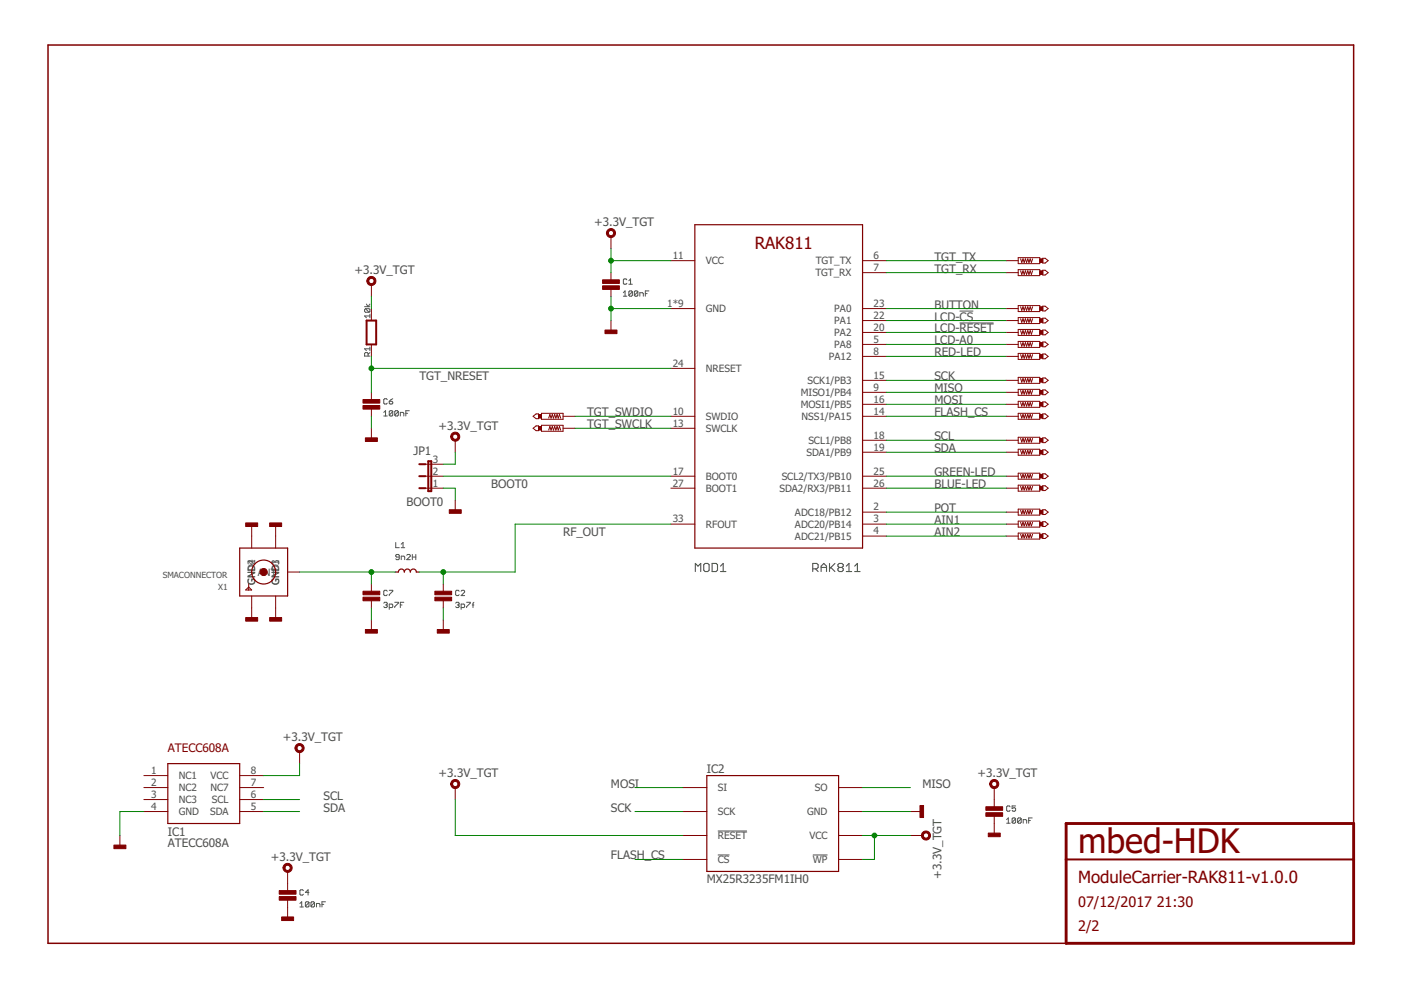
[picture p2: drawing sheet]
<svg xmlns="http://www.w3.org/2000/svg" width="297mm" height="210mm" viewBox="0 0 297 210" stroke-linecap="round" stroke-linejoin="round" font-family="sans-serif">
<g fill="none" stroke="#505050" stroke-width=".21">
<path d="M132.9 59.3l-.2-.2h-.4l-.1 .2v.8l.1 .2h.4l.2-.2M133.3 59.5l.4-.4v1.2M77.3 65h1.1M77.5 65.4h.7l.2 .2v.4l-.2 .2M77.5 65.4l-.2 .2v.4l.2 .2h.7M77.5 65.4l.7 .8M77.7 64.5l.3 .5 .4-.5M78 75.5v-.6l-.1-.1-.6 .1v.6h1.1M78.4 67h-1.1l.4 .4M78.4 66.6v.8M78.4 73.6v.7M78.4 74.8l-.4 .3"/>
<path d="M78.4 74h-1.1l.4 .3M132.2 62.1l.3-.4v1.1M132.2 62.8h.7M133.3 60.3h.8M134.1 61.9v.7l-.2 .2h-.4l-.2-.2M134.1 61.9l-.2-.2h-.4l-.2 .2v.7M134.1 61.9l-.8 .7M135.2 61.9v.7l-.2 .2h-.3l-.2-.2M135.2 61.9l-.2-.2h-.3l-.2 .2v.7M135.2 61.9l-.7 .7M135.7 62.8v-.7h.5l.2 .2v.5M136.8 62.3h.4"/>
<path d="M137.6 61.7h-.8v1.1M203.5 66h2.9M203.5 68.5h7.2M81.4 87.4l.3-.3v1.1M81.4 88.2h.7M82.1 84.7l-.2-.2h-.3l-.2 .2v.8l.2 .2h.3l.2-.2M82.5 85.1h.6l.2 .4-.2 .2h-.4l-.2-.2zM83.3 87.3v.7l-.2 .2h-.4l-.2-.2M83.3 87.3l-.2-.2h-.4l-.2 .2v.7M83.3 87.3l-.8 .7M83.3 84.5l-.8 .6M84.5 87.3v.7l-.2 .2h-.4l-.2-.2"/>
<path d="M84.5 87.3l-.2-.2h-.4l-.2 .2v.7M84.5 87.3l-.8 .7M84.9 88.2v-.8h.5l.2 .2v.6M86 87.6h.4M86.8 87.1h-.8v1.1M83.9 115v1.1h.7M84.6 118.1h-.5l-.2-.2 .2-.3 .5 .1v.8l-.1 .2-.6-.2M85.1 118.7v-.8h.5l.2 .2v.6M85.1 116.1h.7M85.1 115.4l.3-.4v1.1M86.2 117.7l.2-.1h.4l.2 .1v.2l-.8 .8h.8M87.4 118.1h.8"/>
<path d="M87.4 117.6v1.1M88.2 117.6v1.1M81.4 127.9l.2-.2h.3l.2 .2-.2 .4M81.7 128.3h.2M81.9 128.3l.2 .2-.2 .3h-.3l-.2-.2M82.1 125.3l-.2-.1h-.3l-.2 .1v.8l.2 .2h.3l.2-.2M82.5 125.2h.8l-.8 1.1M82.5 128.8h.6l.2-.2-.2-.5h-.6v1.1M83.7 127.7h.8v.2l-.8 .7v.2M84.9 128.3h.3M85.6 127.7h-.7v1.1M96.6 127.9l.2-.2h.4l.1 .2-.1 .4"/>
<path d="M97 128.3h.2M97.2 128.3l.1 .2-.1 .3h-.4l-.2-.2M97.3 125.3l-.1-.1h-.4l-.2 .1v.8l.2 .2h.4l.1-.2M97.8 128.8h.5l.2-.2-.2-.5h-.5v1.1M97.8 125.3l.2-.1h.3l.2 .1v.2l-.7 .8h.7M98.9 127.7h.8v.2l-.8 .7v.2M100.1 128.3h.4M100.5 127.7l-.2 .2v.9M152.2 176.2h6.2M213.4 173.8l.4-.4v1.1M213.4 174.5h.8M214.2 171.1l-.2-.2h-.4l-.2 .2v.7l.2 .2h.4l.2-.2"/>
<path d="M215.3 173.6v.7l-.2 .2h-.3l-.2-.2M215.3 170.9h-.7v.5l.4-.1 .3 .1v.4l-.2 .2h-.3l-.2-.2M215.3 173.6l-.2-.2h-.3l-.2 .2v.7M215.3 173.6l-.7 .7M216.5 173.6v.7l-.2 .2h-.4l-.1-.2M216.5 173.6l-.2-.2h-.4l-.1 .2v.7M216.5 173.6l-.7 .7M216.9 174.5v-.7h.6l.2 .2v.5M218.1 174h.4M218.8 173.4h-.7v1.1M63.6 191.6l.4-.4v1.1M63.6 192.3h.7"/>
<path d="M64.3 188.8l-.1-.1h-.4l-.2 .1v.8l.2 .2h.4l.1-.2M65.5 191.4v.7l-.2 .2h-.4l-.2-.2M65.5 191.4l-.2-.2h-.4l-.2 .2v.7M65.5 191.4l-.8 .7M65.5 189.2h-.8l.6-.5v1.1M66.7 191.4v.7l-.2 .2h-.4l-.2-.2M66.7 191.4l-.2-.2h-.4l-.2 .2v.7M66.7 191.4l-.8 .7M67.1 192.3v-.7h.5l.2 .1v.6M68.3 191.7h.3M69 191.2h-.7v1.1M152.2 181.3h2.5"/>
<path d="M172.3 181.3h3.2"/>
</g>
<g fill="none" stroke="#505050" stroke-width=".23">
<path d="M149.2 119.7l.3-.2h.6l.2 .2v1.2l-.2 .3h-.6l-.3-.3zM151 119.5h.8l.3 .2v1.2l-.3 .3h-.8zM175.9 119.5v1.7M177 119.5l-1.1 1.1M147.4 121.2v-1.7l.6 .5 .6-.5v1.7M152.8 121.2h1.1M152.8 120l.5-.5v1.7M172.3 120.6h.9l.3-.3v-.6l-.3-.2h-.9v1.7M172.9 120.6l.6 .6M174.1 121.2v-1.2l.6-.5 .5 .5v1.2M174.1 120.3h1.1M176.1 120.3l.9 .9"/>
<path d="M177.9 120.3l-.2-.3v-.3l.2-.2h.6l.3 .2v.3l-.3 .3M177.9 120.3h.6M177.9 120.3l-.2 .3v.3l.2 .3h.6l.3-.3v-.3l-.3-.3M179.4 121.2h1.2M179.4 120l.6-.5v1.7M181.2 121.2h1.2M181.2 120l.6-.5v1.7"/>
</g>
<path d="M287 174.6v-165.1h-276.8v190.5h215.8" fill="none" stroke="#800000" stroke-width=".32"/>
<path d="M226 174.6h61v25.4h-61z" fill="none" stroke="#800000" stroke-width=".61"/>
<path d="M77.7 68h2.1v5h-2.1zM88.9 98.4h1.3M90.8 97.8h.6v6.3h-.6zM88.9 101h1.3M88.9 103.5h1.3M226 182.2h61" fill="none" stroke="#800000" stroke-width=".42"/>
<g fill="none" stroke="#800000" stroke-width=".21">
<path d="M129.5 50.2v2.5M129.5 57.8v1.5M142.2 55.3h5.1M182.9 55.3h5M182.9 57.8h5M213.3 55.3h2.6M213.3 57.8h2.6M215.9 54.6h4.6v1.3h-4.6zM215.9 57.2h4.6v1.2h-4.6zM216.4 54.9l.2 .7 .3-.7 .2 .7 .3-.7 .3 .7 .2-.7 .3 .7 .2-.7 .3 .7 .2-.7M216.4 57.4l.2 .8 .3-.8 .2 .8 .3-.8 .3 .8 .2-.8 .3 .8 .2-.8 .3 .8 .2-.8M221.1 54.8h.5l.6 .5-.6 .5h-.5z"/>
<path d="M221.1 57.3h.5l.6 .5-.6 .5h-.5zM78.7 60.3v2.6M78.7 65.4v2.6M78.7 73v2.6M129.5 61.4v1.5M129.5 68v2.5M142.2 65.4h5.1M142.2 78.1h5.1M182.9 65.4h5M182.9 75.6h5M182.9 68h5M182.9 73h5"/>
<path d="M182.9 70.5h5M213.3 65.4h2.6M213.3 75.6h2.6M213.3 68h2.6M213.3 73h2.6M213.3 70.5h2.6M215.9 64.8h4.6v1.3h-4.6zM215.9 67.3h4.6v1.3h-4.6zM215.9 69.8h4.6v1.3h-4.6zM215.9 72.4h4.6v1.3h-4.6zM215.9 74.9h4.6v1.3h-4.6zM216.4 65l.2 .8 .3-.8 .2 .8 .3-.8 .3 .8 .2-.8 .3 .8 .2-.8 .3 .8 .2-.8"/>
<path d="M216.4 67.6l.2 .7 .3-.7 .2 .7 .3-.7 .3 .7 .2-.7 .3 .7 .2-.7 .3 .7 .2-.7M216.4 70.1l.2 .8 .3-.8 .2 .8 .3-.8 .3 .8 .2-.8 .3 .8 .2-.8 .3 .8 .2-.8M216.4 72.6l.2 .8 .3-.8 .2 .8 .3-.8 .3 .8 .2-.8 .3 .8 .2-.8 .3 .8 .2-.8M216.4 75.2l.2 .7 .3-.7 .2 .7 .3-.7 .3 .7 .2-.7 .3 .7 .2-.7 .3 .7 .2-.7M221.1 64.9h.5l.6 .5-.6 .5h-.5zM221.1 67.5h.5l.6 .5-.6 .5h-.5zM221.1 70h.5l.6 .5-.6 .5h-.5zM221.1 72.5h.5l.6 .5-.6 .5h-.5zM221.1 75.1h.5l.6 .5-.6 .5h-.5zM78.7 83.2v1.5M78.7 86.7v1.6M78.7 90.8v2.5"/>
<path d="M90.2 98.4h3.8M96.5 93.3v2.6M113 88.3l.7-.5h.5v1h-.5zM113 90.8l.7-.5h.5v1h-.5zM114.8 87.6h4.6v1.3h-4.6zM114.8 90.2h4.6v1.2h-4.6zM116.3 88.6l.3-.7 .2 .7 .3-.7 .2 .7 .3-.7 .3 .7 .2-.7 .3 .7 .2-.7 .3 .7M116.3 91.2l.3-.8 .2 .8 .3-.8 .2 .8 .3-.8 .3 .8 .2-.8 .3 .8 .2-.8 .3 .8M119.4 88.3h2.5M119.4 90.8h2.5M142.2 88.3h5.1M142.2 90.8h5.1"/>
<path d="M182.9 88.3h5M182.9 83.2h5M182.9 80.6h5M182.9 85.7h5M182.9 93.3h5M182.9 95.9h5M213.3 88.3h2.6M213.3 83.2h2.6M213.3 80.6h2.6M213.3 85.7h2.6M213.3 93.3h2.6M213.3 95.9h2.6"/>
<path d="M215.9 87.6h4.6v1.3h-4.6zM215.9 80h4.6v1.3h-4.6zM215.9 82.5h4.6v1.3h-4.6zM215.9 85.1h4.6v1.3h-4.6zM215.9 92.7h4.6v1.3h-4.6zM215.9 95.2h4.6v1.3h-4.6zM216.4 95.5l.2 .8 .3-.8 .2 .8 .3-.8 .3 .8 .2-.8 .3 .8 .2-.8 .3 .8 .2-.8M216.4 93l.2 .7 .3-.7 .2 .7 .3-.7 .3 .7 .2-.7 .3 .7 .2-.7 .3 .7 .2-.7M216.4 87.9l.2 .7 .3-.7 .2 .7 .3-.7 .3 .7 .2-.7 .3 .7 .2-.7 .3 .7 .2-.7M216.4 85.3l.2 .8 .3-.8 .2 .8 .3-.8 .3 .8 .2-.8 .3 .8 .2-.8 .3 .8 .2-.8M216.4 82.8l.2 .8 .3-.8 .2 .8 .3-.8 .3 .8 .2-.8 .3 .8 .2-.8 .3 .8 .2-.8M216.4 80.3l.2 .7 .3-.7 .2 .7 .3-.7 .3 .7 .2-.7 .3 .7 .2-.7 .3 .7 .2-.7"/>
<path d="M221.1 87.8h.5l.6 .5-.6 .5h-.5zM221.1 80.1h.5l.6 .5-.6 .6h-.5zM221.1 82.7h.5l.6 .5-.6 .5h-.5zM221.1 85.2h.5l.6 .5-.6 .5h-.5zM221.1 92.8h.5l.6 .5-.6 .6h-.5zM221.1 95.4h.5l.6 .5-.6 .5h-.5zM53.4 111.1v5.1M58.4 111.1v5.1M90.2 101h3.8M90.2 103.5h3.8M96.5 106v2.6M142.2 111.1h5.1"/>
<path d="M142.2 101h5.1M142.2 103.5h5.1M182.9 111.1h5M182.9 108.6h5M182.9 113.7h5M182.9 101h5M182.9 103.5h5M213.3 111.1h2.6M213.3 108.6h2.6M213.3 113.7h2.6M213.3 101h2.6M213.3 103.5h2.6"/>
<path d="M215.9 100.3h4.6v1.3h-4.6zM215.9 102.9h4.6v1.2h-4.6zM215.9 107.9h4.6v1.3h-4.6zM215.9 110.5h4.6v1.3h-4.6zM215.9 113h4.6v1.3h-4.6zM216.4 113.3l.2 .7 .3-.7 .2 .7 .3-.7 .3 .7 .2-.7 .3 .7 .2-.7 .3 .7 .2-.7M216.4 110.7l.2 .8 .3-.8 .2 .8 .3-.8 .3 .8 .2-.8 .3 .8 .2-.8 .3 .8 .2-.8M216.4 108.2l.2 .8 .3-.8 .2 .8 .3-.8 .3 .8 .2-.8 .3 .8 .2-.8 .3 .8 .2-.8M216.4 103.1l.2 .8 .3-.8 .2 .8 .3-.8 .3 .8 .2-.8 .3 .8 .2-.8 .3 .8 .2-.8M216.4 100.6l.2 .7 .3-.7 .2 .7 .3-.7 .3 .7 .2-.7 .3 .7 .2-.7 .3 .7 .2-.7M221.1 100.5h.5l.6 .5-.6 .5h-.5zM221.1 103h.5l.6 .5-.6 .5h-.5z"/>
<path d="M221.1 108.1h.5l.6 .5-.6 .5h-.5zM221.1 110.6h.5l.6 .5-.6 .5h-.5zM221.1 113.2h.5l.6 .5-.6 .5h-.5zM52.7 124.5l.7 .6h-1.3zM52.7 123.8v1.3M53.4 126.4v5M58.4 126.4v5M61 121.3h2.5M78.7 123.8v1.5M78.7 127.4v1.5M78.7 131.4v2.6M94 123.8v1.5"/>
<path d="M94 127.4v1.5M94 131.4v2.6M63.5 159.4v2.5M25.4 177.1v2.6M30.5 164.4h5.1M30.5 172.1h5.1M30.5 169.5h5.1M30.5 167h5.1M50.8 164.4h5.1M50.8 172.1h5.1M50.8 169.5h5.1M50.8 167h5.1"/>
<path d="M96.5 167v2.5M144.8 172.1h5.1M144.8 167h5.1M144.8 177.1h5.1M177.8 172.1h5.1M177.8 167h5.1M177.8 177.1h5.1M193 172.1h2.6M193 177.1h2.6M210.8 167v4M210.8 173.1v4M61 184.8v4"/>
<path d="M61 190.9v4M144.8 182.2h5.1M177.8 182.2h5.1"/>
</g>
<g fill="#800000" stroke="#800000" stroke-width=".21">
<path d="M127.8 59.3h3.5v.8h-3.5z"/>
<path d="M127.8 60.6h3.5v.8h-3.5z"/>
<path d="M24.2 179.2h2.5v.7h-2.5z"/>
<path d="M59.2 188.8h3.6v.8h-3.6z"/>
<path d="M59.2 190.1h3.6v.8h-3.6z"/>
<path d="M59.7 194.4h2.6v.8h-2.6z"/>
<path d="M195.1 170.8h.7v2.5h-.7z"/>
<path d="M209 171h3.6v.8h-3.6z"/>
<path d="M209 172.3h3.6v.8h-3.6z"/>
<path d="M209.5 176.6h2.6v.8h-2.6z"/>
<path d="M77 84.7h3.5v.8h-3.5z"/>
<path d="M77 86h3.5v.7h-3.5z"/>
<path d="M77.5 92.8h2.5v.8h-2.5z"/>
<path d="M128.3 70h2.5v.7h-2.5z"/>
<path d="M92.2 125.3h3.6v.8h-3.6z"/>
<path d="M92.2 126.6h3.6v.8h-3.6z"/>
<path d="M77 125.3h3.5v.8h-3.5z"/>
<path d="M77 126.6h3.5v.8h-3.5z"/>
<path d="M77.5 133.5h2.5v.7h-2.5z"/>
<path d="M92.7 133.5h2.5v.7h-2.5z"/>
<path d="M52.1 130.9h2.5v.8h-2.5z"/>
<path d="M57.2 130.9h2.5v.8h-2.5z"/>
<path d="M57.2 110.9h2.5v.7h-2.5z"/>
<path d="M52.1 110.9h2.5v.7h-2.5z"/>
<path d="M114.2 87.9h.6v.7h-.6z"/>
<path d="M114.2 90.4h.6v.8h-.6z"/>
<path d="M220.5 54.9h.6v.7h-.6z"/>
<path d="M220.5 57.4h.6v.8h-.6z"/>
<path d="M220.5 65h.6v.8h-.6z"/>
<path d="M220.5 67.6h.6v.7h-.6z"/>
<path d="M220.5 70.1h.6v.8h-.6z"/>
<path d="M220.5 72.6h.6v.8h-.6z"/>
<path d="M220.5 75.2h.6v.7h-.6z"/>
<path d="M220.5 113.3h.6v.7h-.6z"/>
<path d="M220.5 110.7h.6v.8h-.6z"/>
<path d="M220.5 108.2h.6v.8h-.6z"/>
<path d="M220.5 103.1h.6v.8h-.6z"/>
<path d="M220.5 100.6h.6v.7h-.6z"/>
<path d="M220.5 95.5h.6v.8h-.6z"/>
<path d="M220.5 93h.6v.7h-.6z"/>
<path d="M220.5 87.9h.6v.7h-.6z"/>
<path d="M220.5 85.3h.6v.8h-.6z"/>
<path d="M220.5 82.8h.6v.8h-.6z"/>
<path d="M220.5 80.3h.6v.7h-.6z"/>
<path d="M95.2 108.1h2.6v.7h-2.6z"/>
</g>
<g fill="none" stroke="#800000" stroke-width=".25">
<path d="M147.3 47.6h35.6v68.6h-35.6zM50.8 116.2h10.2v10.2h-10.2zM83.8 121.3h.7a.63 .63 0 0 1 .6-.7 .63 .63 0 0 1 .6 .7 .63 .63 0 0 1 .7-.7 .63 .63 0 0 1 .6 .7 .63 .63 0 0 1 .6-.7 .63 .63 0 0 1 .7 .7h.6M35.6 161.9h15.2v12.7h-15.2zM149.9 164.4h27.9v20.4h-27.9z"/>
<circle cx="55.9" cy="121.3" r="2.54"/>
</g>
<g fill="#800000" stroke="#800000" stroke-width=".21">
<path d="M62.8 158a.97 .97 0 0 1 1.5 .1 .97 .97 0 0 1-.5 1.4 .97 .97 0 0 1-1.3-.9h.4a.56 .56 0 0 1 .8-.5 .56 .56 0 0 1 .2 .9 .56 .56 0 0 1-.9-.2l-.1-.2h-.4z" fill-rule="evenodd"/>
<path d="M60.2 183.4a.97 .97 0 0 1 1.6 .1 .97 .97 0 0 1-.5 1.4 .97 .97 0 0 1-1.3-.9h.4a.56 .56 0 0 1 .8-.5 .56 .56 0 0 1 .2 .9 .56 .56 0 0 1-.9-.2l-.1-.2h-.4z" fill-rule="evenodd"/>
<path d="M195.6 176.6a.96 .96 0 0 1 1.5 0 .96 .96 0 0 1-.5 1.4 .96 .96 0 0 1-1.2-.9h.4a.56 .56 0 0 1 .8-.4 .56 .56 0 0 1 .1 .9 .56 .56 0 0 1-.9-.3v-.2h-.4z" fill-rule="evenodd"/>
<path d="M95.8 165.6a.96 .96 0 0 1 1.5 0 .96 .96 0 0 1-.5 1.5 .96 .96 0 0 1-1.2-.9h.4a.56 .56 0 0 1 .8-.4 .56 .56 0 0 1 .1 .9 .56 .56 0 0 1-.9-.3v-.2h-.4z" fill-rule="evenodd"/>
<path d="M210 165.6a.96 .96 0 0 1 1.6 0 .96 .96 0 0 1-.5 1.5 .96 .96 0 0 1-1.3-.9h.4a.56 .56 0 0 1 .9-.4 .56 .56 0 0 1 .1 .9 .56 .56 0 0 1-.9-.3l-.1-.2h-.4z" fill-rule="evenodd"/>
<path d="M78 59a.96 .96 0 0 1 1.5 0 .96 .96 0 0 1-.4 1.5 .96 .96 0 0 1-1.3-.9h.4a.56 .56 0 0 1 .8-.5 .56 .56 0 0 1 .1 .9 .56 .56 0 0 1-.9-.2v-.2h-.4z" fill-rule="evenodd"/>
<path d="M128.8 48.8a.97 .97 0 0 1 1.5 .1 .97 .97 0 0 1-.5 1.5 .97 .97 0 0 1-1.2-1h.4a.56 .56 0 0 1 .8-.5 .56 .56 0 0 1 .1 1 .56 .56 0 0 1-.9-.3v-.2h-.4z" fill-rule="evenodd"/>
<path d="M95.8 92a.96 .96 0 0 1 1.5 0 .96 .96 0 0 1-.5 1.5 .96 .96 0 0 1-1.2-.9h.4a.56 .56 0 0 1 .8-.5 .56 .56 0 0 1 .1 .9 .56 .56 0 0 1-.9-.2v-.2h-.4z" fill-rule="evenodd"/>
<circle cx="55.9" cy="121.3" r=".76"/>
</g>
<g fill="none" stroke="#008000" stroke-width=".21">
<path d="M129.5 52.7v5.1M129.5 55.3h12.7M187.9 55.3h25.4M187.9 57.8h25.4M78.7 62.9v2.5M78.7 75.6v7.6M78.7 78.1h63.5M129.5 65.4h12.7M129.5 62.9v5.1M187.9 65.4h25.4M187.9 68h25.4M187.9 70.5h25.4"/>
<path d="M187.9 73h25.4M187.9 75.6h25.4M78.7 88.3v2.5M96.5 95.9v2.5h-2.5M121.9 88.3h20.3M121.9 90.8h20.3M187.9 85.7h25.4M187.9 80.6h25.4M187.9 88.3h25.4M187.9 83.2h25.4M187.9 93.3h25.4M187.9 95.9h25.4"/>
<path d="M94 103.5h2.5v2.5M94 101h48.2M142.2 111.1h-33v10.2h-20.3M187.9 103.5h25.4M187.9 108.6h25.4M187.9 111.1h25.4M187.9 113.7h25.4M187.9 101h25.4M63.5 121.3h20.3M78.7 121.3v2.5M78.7 128.9v2.5M94 121.3v2.5"/>
<path d="M94 128.9v2.5M30.5 172.1h-5.1v5M55.9 172.1h7.6M55.9 169.5h7.6M63.5 161.9v2.5h-7.6M96.5 169.5v7.6h48.3M134.6 172.1h10.2M134.6 167h10.2M182.9 172.1h10.1M182.9 177.1h10.1M182.9 167h10.1M185.4 177.1v5.1h-2.5"/>
<path d="M134.6 182.2h10.2"/>
</g>
<g fill="#008000" stroke="#008000" stroke-width=".21">
<circle cx="129.5" cy="65.4" r=".51"/>
<circle cx="185.4" cy="177.1" r=".51"/>
<circle cx="129.5" cy="55.3" r=".51"/>
<circle cx="78.7" cy="78.1" r=".51"/>
<circle cx="78.7" cy="121.3" r=".51"/>
<circle cx="94" cy="121.3" r=".51"/>
</g>
<text font-size="7.2" fill="#800000" x="228.6" y="181">mbed-HDK</text>
<g font-size="3.6" fill="#800000">
<text x="160" y="52.7">RAK811</text>
<text x="228.6" y="187.3">ModuleCarrier-RAK811-v1.0.0</text>
</g>
<g font-size="3.1" fill="#800000">
<text x="228.6" y="192.4">07/12/2017</text>
<text x="228.6" y="197.5">2/2</text>
<text x="245.2" y="192.4">21:30</text>
</g>
<g font-size="2.5" fill="#505050">
<text x="126" y="47.9">+3.3V_TGT</text>
<text x="75.2" y="58.1">+3.3V_TGT</text>
<text x="198.1" y="55.3">TGT_TX</text>
<text x="198.1" y="57.8">TGT_RX</text>
<text x="198.1" y="65.4">BUTTON</text>
<text x="198.1" y="68">LCD-CS</text>
<text x="198.1" y="70.5">LCD-RESET</text>
<text x="198.1" y="73">LCD-A0</text>
<text x="198.1" y="75.6">RED-LED</text>
<text x="88.9" y="80.7">TGT_NRESET</text>
<text x="198.1" y="80.7">SCK</text>
<text x="198.1" y="83.2">MISO</text>
<text x="124.5" y="88.3">TGT_SWDIO</text>
<text x="198.1" y="85.7">MOSI</text>
<text x="198.1" y="88.3">FLASH_CS</text>
<text x="93" y="91.1">+3.3V_TGT</text>
<text x="124.5" y="90.8">TGT_SWCLK</text>
<text x="198.1" y="93.3">SCL</text>
<text x="198.1" y="95.9">SDA</text>
<text x="87.7" y="96.4">JP1</text>
<text x="198.1" y="101">GREEN-LED</text>
<text x="86.2" y="107.2">BOOT0</text>
<text x="104.1" y="103.5">BOOT0</text>
<text x="198.1" y="103.5">BLUE-LED</text>
<text x="119.4" y="113.7">RF_OUT</text>
<text x="198.1" y="108.6">POT</text>
<text x="198.1" y="111.1">AIN1</text>
<text x="198.1" y="113.7">AIN2</text>
<text x="60" y="157.1">+3.3V_TGT</text>
<text x="93" y="164.7">+3.3V_TGT</text>
<text x="129.5" y="167">MOSI</text>
<text x="149.9" y="163.9">IC2</text>
<text x="195.6" y="167">MISO</text>
<text x="207.2" y="164.7">+3.3V_TGT</text>
<text x="68.6" y="169.5">SCL</text>
<text x="68.6" y="172.1">SDA</text>
<text x="129.5" y="172.1">SCK</text>
<text x="35.6" y="179.7">ATECC608A</text>
<text x="35.6" y="177.1">IC1</text>
<text x="57.4" y="182.5">+3.3V_TGT</text>
<text x="129.5" y="182.2">FLASH_CS</text>
<text x="149.9" y="187.3">MX25R3235FM1IH0</text>
<text x="199.6" y="186.3" transform="rotate(-90 199.6 186.3)">+3.3V_TGT</text>
</g>
<text font-size="2.5" fill="#800000" x="35.6" y="159.4">ATECC608A</text>
<g font-size="2.1" fill="#505050">
<text x="142.7" y="54.9">11</text>
<text x="149.7" y="56">VCC</text>
<text x="172.9" y="58.6">TGT_RX</text>
<text x="173" y="56">TGT_TX</text>
<text x="185.2" y="54.9">6</text>
<text x="185.2" y="57.4">7</text>
<text x="141.5" y="65.1">1*9</text>
<text x="185.2" y="65.1">23</text>
<text x="149.7" y="66.2">GND</text>
<text x="176.9" y="66.2">PA0</text>
<text x="176.9" y="68.7">PA1</text>
<text x="176.9" y="71.3">PA2</text>
<text x="185.2" y="67.6">22</text>
<text x="185.2" y="70.1">20</text>
<text x="142.7" y="77.8">24</text>
<text x="175.7" y="76.3">PA12</text>
<text x="176.9" y="73.8">PA8</text>
<text x="185.2" y="75.2">8</text>
<text x="185.2" y="72.7">5</text>
<text x="149.7" y="78.9">NRESET</text>
<text x="169.8" y="84">MISO1/PB4</text>
<text x="171.2" y="81.4">SCK1/PB3</text>
<text x="185.2" y="82.8">9</text>
<text x="185.2" y="80.3">15</text>
<text x="142.7" y="87.9">10</text>
<text x="149.7" y="89">SWDIO</text>
<text x="169.8" y="86.5">MOSI1/PB5</text>
<text x="169.9" y="89">NSS1/PA15</text>
<text x="185.2" y="87.9">14</text>
<text x="185.2" y="85.4">16</text>
<text x="142.7" y="90.5">13</text>
<text x="149.7" y="91.6">SWCLK</text>
<text x="171.4" y="94.1">SCL1/PB8</text>
<text x="185.2" y="93">18</text>
<text x="185.2" y="95.5">19</text>
<text x="91.8" y="100.6">2</text>
<text x="91.8" y="98.1">3</text>
<text x="142.7" y="100.6">17</text>
<text x="149.7" y="101.7">BOOT0</text>
<text x="165.7" y="101.7">SCL2/TX3/PB10</text>
<text x="171" y="96.7">SDA1/PB9</text>
<text x="185.2" y="100.6">25</text>
<text x="91.8" y="103.2">1</text>
<text x="142.7" y="103.2">27</text>
<text x="149.7" y="104.3">BOOT1</text>
<text x="165.3" y="104.3">SDA2/RX3/PB11</text>
<text x="185.2" y="103.2">26</text>
<text x="142.7" y="110.8">33</text>
<text x="149.7" y="111.9">RFOUT</text>
<text x="168.6" y="109.3">ADC18/PB12</text>
<text x="168.6" y="111.9">ADC20/PB14</text>
<text x="185.2" y="108.2">2</text>
<text x="185.2" y="110.8">3</text>
<text x="185.2" y="113.3">4</text>
<text x="168.6" y="114.4">ADC21/PB15</text>
<text x="54.1" y="124" transform="rotate(-90 54.1 124)">GND4</text>
<text x="54.1" y="124" transform="rotate(-90 54.1 124)">GND2</text>
<text x="54.7" y="122">ANT</text>
<text x="59.2" y="124" transform="rotate(-90 59.2 124)">GND3</text>
<text x="59.2" y="124" transform="rotate(-90 59.2 124)">GND1</text>
<text x="32.1" y="164.1">1</text>
<text x="32.1" y="166.6">2</text>
<text x="37.9" y="165.2">NC1</text>
<text x="37.9" y="167.8">NC2</text>
<text x="44.6" y="167.8">NC7</text>
<text x="44.6" y="165.2">VCC</text>
<text x="53.2" y="164.1">8</text>
<text x="53.2" y="166.6">7</text>
<text x="152.2" y="167.8">SI</text>
<text x="172.8" y="167.8">SO</text>
<text x="32.1" y="171.7">4</text>
<text x="32.1" y="169.2">3</text>
<text x="37.9" y="172.8">GND</text>
<text x="37.9" y="170.3">NC3</text>
<text x="44.5" y="172.8">SDA</text>
<text x="44.9" y="170.3">SCL</text>
<text x="53.2" y="169.2">6</text>
<text x="53.2" y="171.7">5</text>
<text x="152.2" y="172.8">SCK</text>
<text x="171.2" y="172.8">GND</text>
<text x="152.2" y="177.9">RESET</text>
<text x="171.6" y="177.9">VCC</text>
<text x="152.2" y="183">CS</text>
<text x="172.3" y="183">WP</text>
</g>
<g font-size="1.8" fill="#505050">
<text x="34.5" y="122.6">SMACONNECTOR</text>
<text x="46.2" y="125.1">X1</text>
</g>
</svg>
